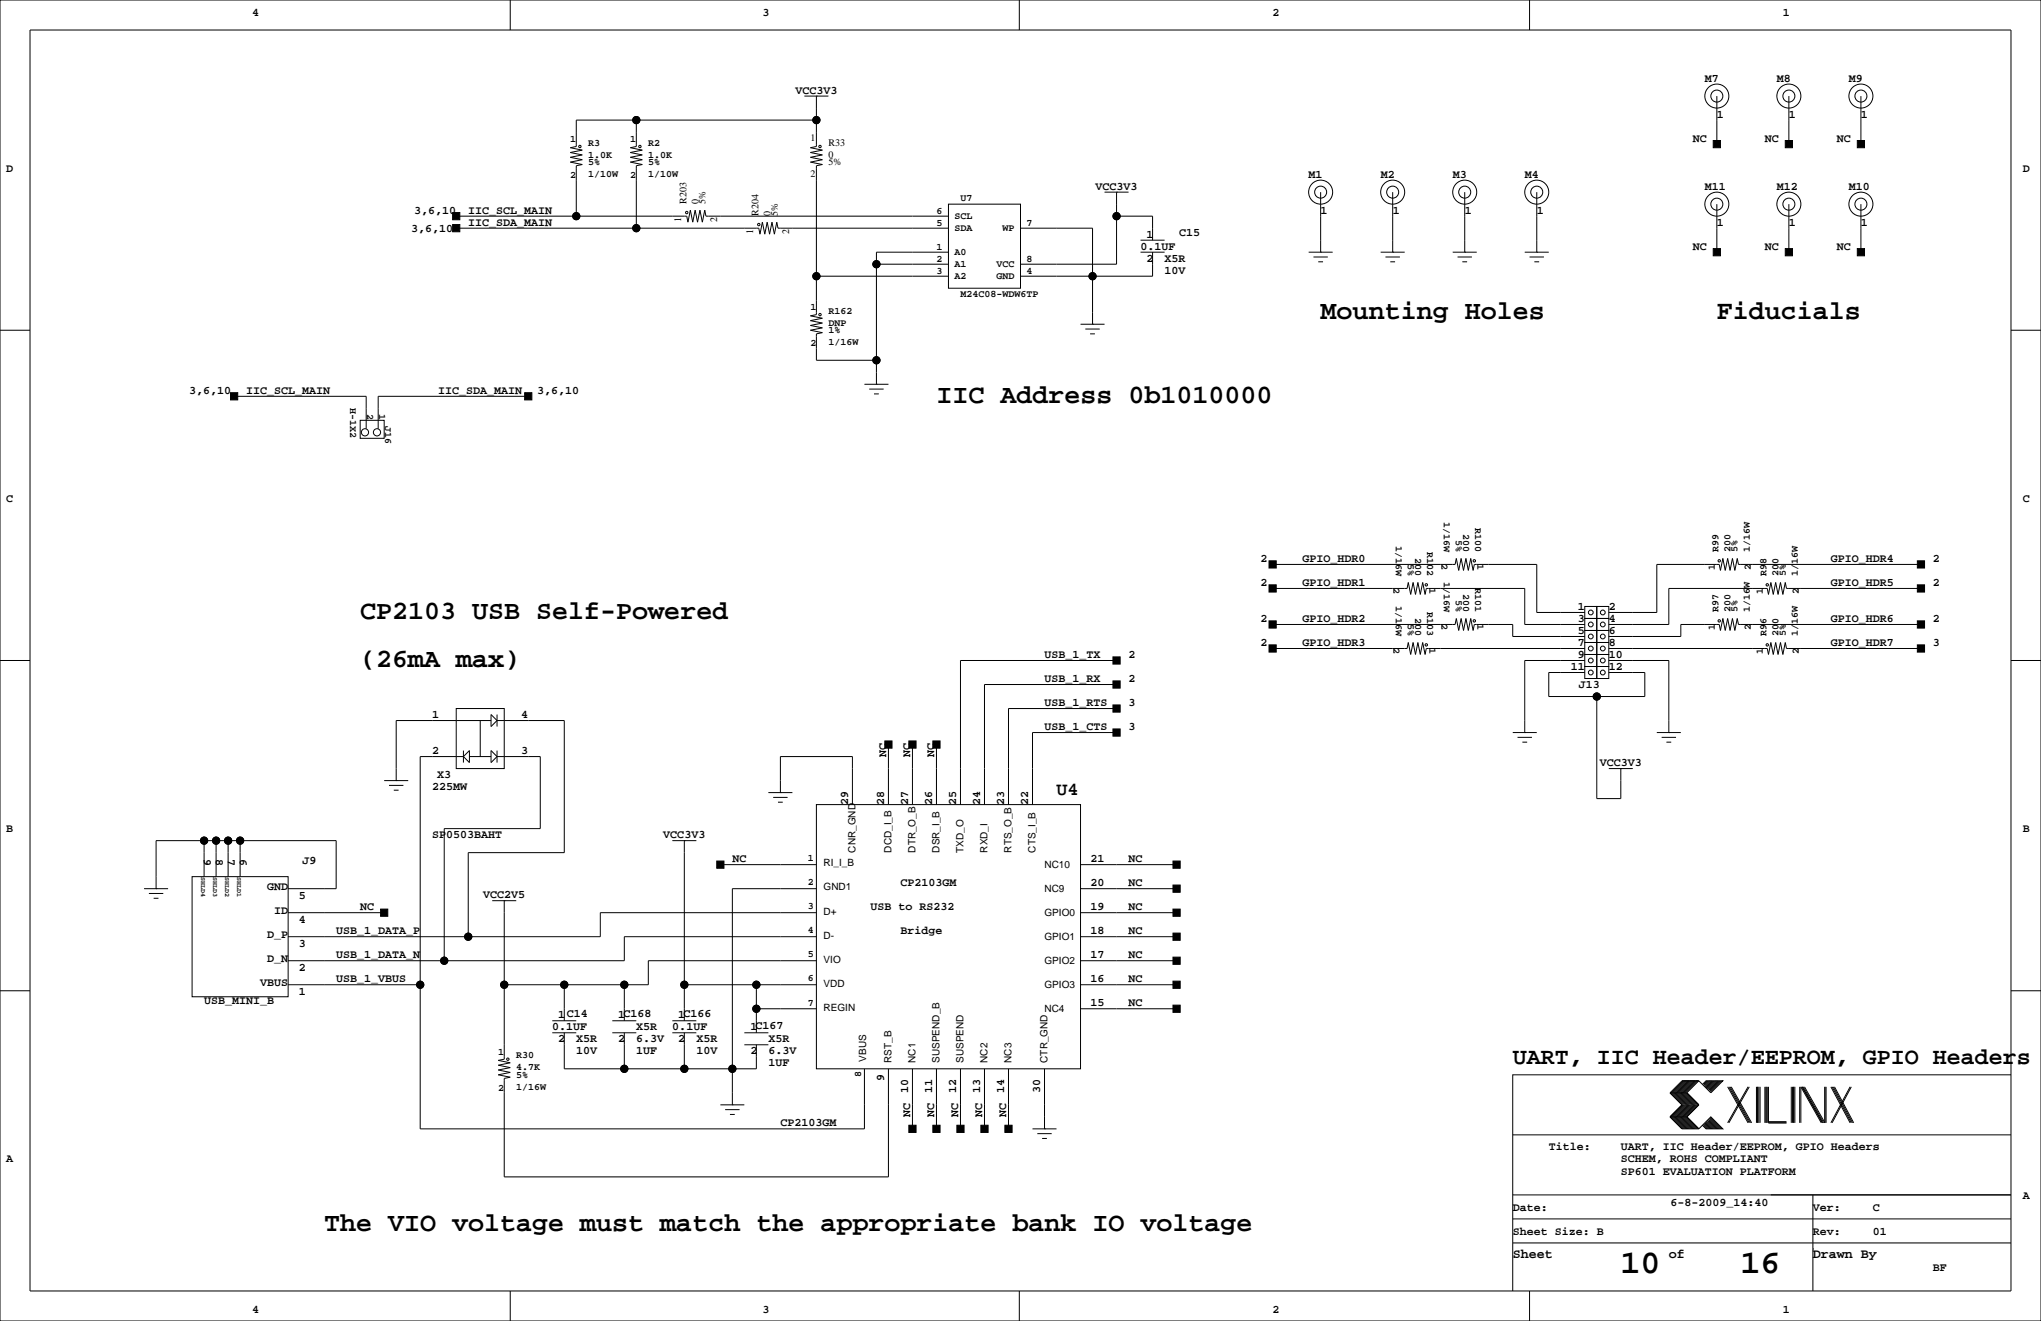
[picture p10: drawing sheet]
<svg xmlns="http://www.w3.org/2000/svg" width="432mm" height="279mm" viewBox="0 0 432 279" stroke-linecap="round" stroke-linejoin="round" font-family="sans-serif">
<g fill="none" stroke="#000" stroke-width=".21">
<path d="M0 0h431.8v279.4h-431.8zM6.3 6.4h419.1v266.6h-419.1zM107.9 0v6.4M215.6 0v6.4M323.6 0v6.4M134.6 25.4v5.6l-1.3 .2 2.6 .6-2.6 .5 2.6 .5-2.6 .5 2.6 .5-2.6 .5 2.6 .5-1.3 .3v13.2M170.2 20.3h5.1M172.7 20.3h.1M172.7 25.4h-50.8v5.6l-1.3 .2 2.6 .6-2.6 .5 2.6 .5-2.6 .5 2.6 .5-2.6 .5 2.6 .5-1.3 .3v10.6M172.7 20.3v10.7l-1.3 .2 2.6 .6-2.6 .5 2.6 .5-2.6 .5 2.6 .5-2.6 .5 2.6 .5-1.3 .3v31.4l-1.3 .3 2.6 .5-2.6 .5 2.6 .5-2.6 .5 2.6 .5-2.6 .5 2.6 .6-1.3 .2v5.6h12.7M363.2 20.3v10.2M378.5 20.3v10.2"/>
<path d="M393.7 20.3v10.2M96.5 48.3h64l.3 1.2 .5-2.5 .5 2.5 .5-2.5 .5 2.5 .5-2.5 .5 2.5 .5-2.5 .3 1.3h36.1M96.5 45.7h48.8l.2 1.3 .5-2.6 .6 2.6 .5-2.6 .5 2.6 .5-2.6 .5 2.6 .5-2.6 .3 1.3h51.3M172.7 58.4h28M185.4 55.9h15.3M200.7 43.2h15.2v17.8h-15.2zM200.7 53.3h-15.3v28M215.9 48.3h15.2v20.3M233.7 40.6h5.1M236.2 40.6h.1M236.2 45.7h7.6v5.1M236.2 40.6v15.3h-20.3"/>
<path d="M241.3 53.3h5.1M241.3 50.8h5.1M243.8 53.3v5.1h-27.9M276.9 53.3h5M277.9 54.4h3M278.9 55.4h1M279.4 53.3h.1M279.4 40.6v12.7M292.1 53.3h5.1M293.1 54.4h3.1M294.1 55.4h1M294.6 53.3h.1"/>
<path d="M294.6 40.6v12.7M307.3 53.3h5.1M308.4 54.4h3M309.4 55.4h1M309.9 53.3h.1M309.9 40.6v12.7M322.6 53.3h5.1M323.6 54.4h3M324.6 55.4h1M325.1 53.3h.1M325.1 40.6v12.7M363.2 43.2v10.1"/>
<path d="M378.5 43.2v10.1M393.7 43.2v10.1M0 69.8h6.3M228.6 68.6h5.1M229.6 69.6h3.1M230.6 70.6h1M231.1 68.6h.1M425.4 69.8h6.4M49.5 83.8h28v6.9M76.2 88.9h5.1v3.8h-5.1zM111.8 83.8h-31.8v6.9M182.9 81.3h5.1"/>
<path d="M183.9 82.3h3M184.9 83.3h1M185.4 81.3h.1M269.2 119.4h38.6l.3-1.3 .5 2.6 .5-2.6 .5 2.6 .5-2.6 .5 2.6 .5-2.6 .6 2.6 .2-1.3h13.2v10.1h10.2M406.4 119.4h-38.6l-.3-1.3-.5 2.6-.5-2.6-.5 2.6-.5-2.6-.5 2.6-.5-2.6-.5 2.6-.3-1.3h-13.2v10.1h-10.1M0 139.7h6.3M236.2 139.7h-33v30.5M269.2 137.2h28.5l.2-1.3 .5 2.5 .6-2.5 .5 2.5 .5-2.5 .5 2.5 .5-2.5 .5 2.5 .3-1.2h33.5M269.2 132.1h38.6l.3-1.3 .5 2.5 .5-2.5 .5 2.5 .5-2.5 .5 2.5 .5-2.5 .6 2.5 .2-1.2h8.1v2.5h15.3M269.2 124.5h28.5l.2-1.3 .5 2.5 .6-2.5 .5 2.5 .5-2.5 .5 2.5 .5-2.5 .5 2.5 .3-1.2h20.8v7.6h12.7M335.3 128.3h2.5v2.5h-2.5zM335.3 130.8h2.5v2.5h-2.5z"/>
<path d="M335.3 138.4h2.5v2.6h-2.5zM335.3 135.9h2.5v2.5h-2.5zM335.3 133.3h2.5v2.6h-2.5zM335.3 139.7h-12.7v15.2M337.8 128.3h2.6v2.5h-2.6zM337.8 130.8h2.6v2.5h-2.6zM337.8 135.9h2.6v2.5h-2.6zM337.8 133.3h2.6v2.6h-2.6zM337.8 138.4h2.6v2.6h-2.6zM340.4 139.7h12.7v15.2M340.4 137.2h33.5l.2 1.2 .5-2.5 .6 2.5 .5-2.5 .5 2.5 .5-2.5 .5 2.5 .5-2.5 .3 1.3h28.4M406.4 124.5h-28.4l-.3-1.3-.5 2.5-.5-2.5-.5 2.5-.5-2.5-.5 2.5-.6-2.5-.5 2.5-.2-1.2h-20.8v7.6h-12.7"/>
<path d="M406.4 132.1h-38.6l-.3-1.3-.5 2.5-.5-2.5-.5 2.5-.5-2.5-.5 2.5-.5-2.5-.5 2.5-.3-1.2h-8.1v2.5h-15.2M425.4 139.7h6.4M96.5 149.9h10.2v12.7h-10.2zM98 158.8v2.5M99.3 158.8v2.5l-1.3-1.3zM101.6 152.4v7.6M103.9 152.4h-20.1v12.7M103.9 158.8l1.3 1.2-1.3 1.3zM103.9 151.1l1.3 1.3-1.3 1.3zM105.2 152.4h14.2v27.9h-20.3v17.8M105.2 151.1v2.6M105.2 158.8v2.5"/>
<path d="M188 157.5v12.7M193 157.5v12.7M198.1 157.5v12.7M236.2 154.9h-17.8v15.3M236.2 149.9h-22.8v20.3M236.2 144.8h-27.9v25.4M320 154.9h5.1M321.1 156h3M322.1 157h1M322.6 154.9h.1M335.3 141h2.5v2.5h-2.5zM335.3 142.2h-7.6v5.1h20.3v-5.1h-7.6"/>
<path d="M337.8 141h2.6v2.5h-2.6zM337.8 147.3v21.6h5.1v-6.3M350.5 154.9h5.1M351.5 156h3.1M352.6 157h1M353.1 154.9h.1M43.2 177.8v7.6M45.7 177.8v7.6M48.3 177.8v7.6M50.8 177.8v7.6M81.3 165.1h5.1M82.3 166.1h3"/>
<path d="M83.3 167.1h1M83.8 165.1h.1M98 160h-9.1v78.8h94v-12.7M99.3 160h4.6M105.2 160h9.1v15.3h-20.3v27.9M142.2 177.8h5.1M144.8 177.8h.1M144.8 177.8v38.1M162.6 167.6h5M163.6 168.7h3M164.6 169.7h1M165.1 167.6h.1"/>
<path d="M165.1 167.6v-7.6h15.2v10.2M172.7 170.2h55.9v55.9h-55.9zM340.4 162.6h5M342.9 162.6h.1M30.5 188h5.1M31.5 189h3M32.5 190h1M33 188h.1M33 188v-10.2h38.1v10.2h-10.1M40.6 185.4h20.4v25.4h-20.4zM61 193h20.3M104.1 190.5h5.1"/>
<path d="M106.7 190.5h.1M106.7 190.5v33.5l-1.3 .3 2.5 .5-2.5 .5 2.5 .5-2.5 .5 2.5 .5-2.5 .5 2.5 .5-1.2 .3v20.8h81.3v-22.8M152.4 182.9h20.3M172.7 193h-45.7v5.1h-66M172.7 198.1h-40.6v5.1h-71.1M172.7 188h-17.8v45.7M228.6 193h20.3M228.6 198.1h20.3M228.6 188h20.3M228.6 182.9h20.3M0 209.5h6.3M61 208.3h27.9"/>
<path d="M116.8 218.4h5.1M116.8 215.9h5.1M119.4 218.4v7.7h40.6v-5.1M119.4 208.3v7.6M129.5 218.4h5.1M129.5 215.9h5.1M132.1 208.3v7.6M132.1 218.4v7.7M142.2 218.4h5.1M142.2 215.9h5.1M144.8 218.4v7.7M144.8 208.3h27.9"/>
<path d="M157.5 218.4h5.1M160 208.3v10.1M160 213.4h12.7M172.7 203.2h-35.5v5.1h-30.5M228.6 213.4h20.3M228.6 208.3h20.3M228.6 203.2h20.3M425.4 209.5h6.4M152.4 233.7h5.1M153.4 234.7h3.1M154.4 235.7h1M154.9 233.7h.1"/>
<path d="M157.5 221h5.1M193 226.1v12.7M198.1 226.1v12.7M203.2 226.1v12.7M208.3 226.1v12.7M213.4 226.1v12.7M218.4 238.8h5.1M219.5 239.8h3M221 238.8h.1M221 226.1v12.7M353.3 236.2l2.6 2.6h3.5M353.3 231.1l2.6 2.6-2.6 2.5"/>
<path d="M353.3 236.2h3.6M353.3 231.1h3.6M356.1 228.6l-2.5 2.5 2.5 2.6-2.5 2.5 2.5 2.6M356.4 228.6l-2.6 2.5 2.6 2.6-2.6 2.5 2.6 2.6M356.6 228.6l-2.5 2.5 2.5 2.6-2.5 2.5 2.5 2.6M356.9 228.6l-2.6 2.5 2.6 2.6-2.6 2.5 2.6 2.6M356.9 231.1l2.5 2.6-2.5 2.5M356.9 236.2l2.5 2.6M357.1 228.6l-2.5 2.5 2.5 2.6-2.5 2.5 2.5 2.6M357.4 228.6l-2.6 2.5 2.6 2.6-2.6 2.5 2.6 2.6M357.6 228.6l-2.5 2.5 2.5 2.6-2.5 2.5 2.5 2.6M357.9 228.6l-2.6 2.5 2.6 2.6-2.6 2.5 2.6 2.6"/>
<path d="M358.1 228.6l-2.5 2.5 2.5 2.6-2.5 2.5 2.5 2.6M358.4 228.6l-2.5 2.5 2.5 2.6-2.5 2.5 2.5 2.6M358.6 228.6l-2.5 2.5 2.5 2.6-2.5 2.5 2.5 2.6M358.9 228.6l-2.5 2.5 2.5 2.6-2.5 2.5 2.5 2.6M359.2 228.6l-2.6 2.5 2.6 2.6-2.6 2.5 2.6 2.6M359.4 228.6l2.5 2.5 2.6-2.5h-3.6l-.7 .8M359.4 228.6h-3.5l-2.6 2.5M359.4 228.6l-2.5 2.5M360.2 238l.7 .8h3.6l-2.6-2.6-2.5 2.6M360.4 237.7l1 1.1M360.4 238l.8 .8M360.7 237.5l1.2 1.3"/>
<path d="M360.7 237.7l1 1.1M360.9 237.2l1.6 1.6M360.9 237.5l1.3 1.3M361.2 237l1.8 1.8M361.2 237.2l1.5 1.6M361.2 228.6l-.8 .8M361.4 236.7l2.1 2.1M361.4 237l1.8 1.8M361.4 228.6l-1 1M361.7 236.5l2.3 2.3M361.7 236.7l2 2.1M361.7 228.6l-1 1"/>
<path d="M361.9 236.5l2.3 2.3M361.9 228.6l-1.2 1.3M362.2 228.6l-1.3 1.3M362.5 228.6l-1.6 1.5M362.7 228.6l-1.5 1.5M363 228.6l-1.8 1.8M363.2 228.6l-1.8 1.8M363.5 228.6l-2.1 2M363.7 228.6l-2 2M364 228.6l-2.3 2.3M364.2 228.6l-2.3 2.3M365.5 229.9l4.3 7.6"/>
<path d="M365.8 229.9l4.3 7.6M366 229.9l4.3 7.6M366.3 229.9l4.3 7.6M369.8 229.9l-4.3 7.6M370.1 229.9l-4.3 7.6M371.6 229.9v7.6M371.9 229.9v7.6M372.1 229.9v7.6M372.4 229.9v7.6M373.4 229.9v7.6M373.6 229.9v7.6M373.9 229.9v7.6"/>
<path d="M374.1 229.9v7.6h3.9M374.1 237.2h3.9M379 229.9v7.6M379.2 229.9v7.6M379.5 229.9v7.6M379.7 229.9v7.6M380.7 229.9v7.6M381 237.5v-7.6l4.3 7.6M381.3 229.9l4.3 7.6M381.5 229.9l4.3 7.6M381.8 229.9l4.3 7.6v-7.6M386.3 229.9v7.6"/>
<path d="M387.3 229.9l4.1 7.6M387.6 229.9l4.1 7.6M387.9 229.9l4 7.6M388.1 229.9l4.1 7.6M391.4 229.9l-4.1 7.6M391.7 229.9l-4.1 7.6M425.4 227.3h-105.4v35.6M220.5 240.8h1M320 257.8h105.4M320 252.7h105.4M320 240h105.4M383.5 252.7v20.3"/>
<path d="M107.9 273v6.4M215.6 273v6.4M320 262.9v10.1M320 262.9h105.4M323.6 273v6.4M383.5 264.2h.1"/>
<circle cx="122.7" cy="31" r=".25"/>
<circle cx="134.6" cy="25.4" r=".76"/>
<circle cx="135.4" cy="31" r=".25"/>
<circle cx="172.7" cy="25.4" r=".76"/>
<circle cx="173.5" cy="31" r=".25"/>
<circle cx="363.2" cy="20.3" r="1.27"/>
<circle cx="363.2" cy="20.3" r="2.54"/>
<circle cx="378.5" cy="20.3" r="1.27"/>
<circle cx="378.5" cy="20.3" r="2.54"/>
<circle cx="393.7" cy="20.3" r="1.27"/>
<circle cx="393.7" cy="20.3" r="2.54"/>
<circle cx="121.9" cy="45.7" r=".76"/>
<circle cx="134.6" cy="48.3" r=".76"/>
<circle cx="145.3" cy="45" r=".25"/>
<circle cx="160.5" cy="47.5" r=".25"/>
<circle cx="172.7" cy="58.4" r=".76"/>
<circle cx="185.4" cy="55.9" r=".76"/>
<circle cx="231.1" cy="58.4" r=".76"/>
<circle cx="236.2" cy="45.7" r=".76"/>
<circle cx="279.4" cy="40.6" r="1.27"/>
<circle cx="279.4" cy="40.6" r="2.54"/>
<circle cx="294.6" cy="40.6" r="1.27"/>
<circle cx="294.6" cy="40.6" r="2.54"/>
<circle cx="309.9" cy="40.6" r="1.27"/>
<circle cx="309.9" cy="40.6" r="2.54"/>
<circle cx="325.1" cy="40.6" r="1.27"/>
<circle cx="325.1" cy="40.6" r="2.54"/>
<circle cx="363.2" cy="43.2" r="1.27"/>
<circle cx="363.2" cy="43.2" r="2.54"/>
<circle cx="378.5" cy="43.2" r="1.27"/>
<circle cx="378.5" cy="43.2" r="2.54"/>
<circle cx="393.7" cy="43.2" r="1.27"/>
<circle cx="393.7" cy="43.2" r="2.54"/>
<circle cx="173.5" cy="66.5" r=".25"/>
<circle cx="185.4" cy="76.2" r=".76"/>
<circle cx="77.2" cy="91.4" r=".76"/>
<circle cx="79.8" cy="91.4" r=".76"/>
<circle cx="311.9" cy="118.6" r=".25"/>
<circle cx="363.7" cy="118.6" r=".25"/>
<circle cx="301.8" cy="123.7" r=".25"/>
<circle cx="301.8" cy="136.4" r=".25"/>
<circle cx="311.9" cy="131.3" r=".25"/>
<circle cx="336.5" cy="139.7" r=".51"/>
<circle cx="336.5" cy="137.2" r=".51"/>
<circle cx="336.5" cy="134.6" r=".51"/>
<circle cx="336.5" cy="129.5" r=".51"/>
<circle cx="336.5" cy="132.1" r=".51"/>
<circle cx="339.1" cy="139.7" r=".51"/>
<circle cx="339.1" cy="132.1" r=".51"/>
<circle cx="339.1" cy="137.2" r=".51"/>
<circle cx="339.1" cy="134.6" r=".51"/>
<circle cx="339.1" cy="129.5" r=".51"/>
<circle cx="363.7" cy="131.3" r=".25"/>
<circle cx="373.9" cy="123.7" r=".25"/>
<circle cx="373.9" cy="136.4" r=".25"/>
<circle cx="336.5" cy="142.2" r=".51"/>
<circle cx="337.8" cy="147.3" r=".76"/>
<circle cx="339.1" cy="142.2" r=".51"/>
<circle cx="43.2" cy="177.8" r=".76"/>
<circle cx="45.7" cy="177.8" r=".76"/>
<circle cx="48.3" cy="177.8" r=".76"/>
<circle cx="50.8" cy="177.8" r=".76"/>
<circle cx="99.1" cy="198.1" r=".76"/>
<circle cx="88.9" cy="208.3" r=".76"/>
<circle cx="94" cy="203.2" r=".76"/>
<circle cx="106.7" cy="208.3" r=".76"/>
<circle cx="119.4" cy="208.3" r=".76"/>
<circle cx="132.1" cy="208.3" r=".76"/>
<circle cx="144.8" cy="208.3" r=".76"/>
<circle cx="160" cy="213.4" r=".76"/>
<circle cx="160" cy="208.3" r=".76"/>
<circle cx="107.4" cy="224" r=".25"/>
<circle cx="132.1" cy="226.1" r=".76"/>
<circle cx="144.8" cy="226.1" r=".76"/>
<circle cx="154.9" cy="226.1" r=".76"/>
</g>
<g fill="#000" stroke="#000" stroke-width=".21">
<path d="M362.5 29.7h1.5v1.5h-1.5z" fill-rule="evenodd"/>
<path d="M377.7 29.7h1.5v1.5h-1.5z" fill-rule="evenodd"/>
<path d="M392.9 29.7h1.6v1.5h-1.6z" fill-rule="evenodd"/>
<path d="M95.8 45h1.5v1.5h-1.5z" fill-rule="evenodd"/>
<path d="M95.8 47.5h1.5v1.5h-1.5z" fill-rule="evenodd"/>
<path d="M362.5 52.6h1.5v1.5h-1.5z" fill-rule="evenodd"/>
<path d="M377.7 52.6h1.5v1.5h-1.5z" fill-rule="evenodd"/>
<path d="M392.9 52.6h1.6v1.5h-1.6z" fill-rule="evenodd"/>
<path d="M48.8 83.1h1.5v1.5h-1.5z" fill-rule="evenodd"/>
<path d="M111 83.1h1.5v1.5h-1.5z" fill-rule="evenodd"/>
<path d="M268.5 123.7h1.5v1.5h-1.5z" fill-rule="evenodd"/>
<path d="M268.5 136.4h1.5v1.5h-1.5z" fill-rule="evenodd"/>
<path d="M268.5 131.3h1.5v1.5h-1.5z" fill-rule="evenodd"/>
<path d="M268.5 118.6h1.5v1.5h-1.5z" fill-rule="evenodd"/>
<path d="M405.6 123.7h1.6v1.5h-1.6z" fill-rule="evenodd"/>
<path d="M405.6 118.6h1.6v1.5h-1.6z" fill-rule="evenodd"/>
<path d="M405.6 136.4h1.6v1.5h-1.6z" fill-rule="evenodd"/>
<path d="M405.6 131.3h1.6v1.5h-1.6z" fill-rule="evenodd"/>
<path d="M187.2 156.7h1.5v1.5h-1.5z" fill-rule="evenodd"/>
<path d="M192.3 156.7h1.5v1.5h-1.5z" fill-rule="evenodd"/>
<path d="M197.4 156.7h1.5v1.5h-1.5z" fill-rule="evenodd"/>
<path d="M235.5 154.2h1.5v1.5h-1.5z" fill-rule="evenodd"/>
<path d="M235.5 149.1h1.5v1.5h-1.5z" fill-rule="evenodd"/>
<path d="M235.5 144h1.5v1.5h-1.5z" fill-rule="evenodd"/>
<path d="M235.5 138.9h1.5v1.6h-1.5z" fill-rule="evenodd"/>
<path d="M80.5 192.3h1.5v1.5h-1.5z" fill-rule="evenodd"/>
<path d="M151.6 182.1h1.6v1.5h-1.6z" fill-rule="evenodd"/>
<path d="M248.2 197.4h1.5v1.5h-1.5z" fill-rule="evenodd"/>
<path d="M248.2 192.3h1.5v1.5h-1.5z" fill-rule="evenodd"/>
<path d="M248.2 187.2h1.5v1.5h-1.5z" fill-rule="evenodd"/>
<path d="M248.2 182.1h1.5v1.5h-1.5z" fill-rule="evenodd"/>
<path d="M248.2 207.5h1.5v1.5h-1.5z" fill-rule="evenodd"/>
<path d="M248.2 202.4h1.5v1.6h-1.5z" fill-rule="evenodd"/>
<path d="M248.2 212.6h1.5v1.5h-1.5z" fill-rule="evenodd"/>
<path d="M192.3 238h1.5v1.5h-1.5z" fill-rule="evenodd"/>
<path d="M197.4 238h1.5v1.5h-1.5z" fill-rule="evenodd"/>
<path d="M202.4 238h1.6v1.5h-1.6z" fill-rule="evenodd"/>
<path d="M207.5 238h1.5v1.5h-1.5z" fill-rule="evenodd"/>
<path d="M212.6 238h1.5v1.5h-1.5z" fill-rule="evenodd"/>
<circle cx="134.6" cy="25.4" r=".76"/>
<circle cx="172.7" cy="25.4" r=".76"/>
<circle cx="121.9" cy="45.7" r=".76"/>
<circle cx="134.6" cy="48.3" r=".76"/>
<circle cx="172.7" cy="58.4" r=".76"/>
<circle cx="185.4" cy="55.9" r=".76"/>
<circle cx="231.1" cy="58.4" r=".76"/>
<circle cx="236.2" cy="45.7" r=".76"/>
<circle cx="185.4" cy="76.2" r=".76"/>
<circle cx="337.8" cy="147.3" r=".76"/>
<circle cx="43.2" cy="177.8" r=".76"/>
<circle cx="45.7" cy="177.8" r=".76"/>
<circle cx="48.3" cy="177.8" r=".76"/>
<circle cx="50.8" cy="177.8" r=".76"/>
<circle cx="99.1" cy="198.1" r=".76"/>
<circle cx="88.9" cy="208.3" r=".76"/>
<circle cx="94" cy="203.2" r=".76"/>
<circle cx="106.7" cy="208.3" r=".76"/>
<circle cx="119.4" cy="208.3" r=".76"/>
<circle cx="132.1" cy="208.3" r=".76"/>
<circle cx="144.8" cy="208.3" r=".76"/>
<circle cx="160" cy="213.4" r=".76"/>
<circle cx="160" cy="208.3" r=".76"/>
<circle cx="132.1" cy="226.1" r=".76"/>
<circle cx="144.8" cy="226.1" r=".76"/>
<circle cx="154.9" cy="226.1" r=".76"/>
</g>
<g font-size="7.1">
<text x="342.8" y="269.3">10</text>
<text x="368.2" y="269.3">16</text>
</g>
<g font-size="5.6">
<text x="279.4" y="67.4">Mounting Holes</text>
<text x="363.2" y="67.4">Fiducials</text>
<text x="198.1" y="85.2">IIC Address 0b1010000</text>
<text x="76.2" y="130.9">CP2103 USB Self-Powered</text>
<text x="76.2" y="141.1">(26mA max)</text>
<text x="68.6" y="260.5">The VIO voltage must match the appropriate bank IO voltage</text>
</g>
<text font-size="4.9" x="320" y="225.1">UART, IIC Header/EEPROM, GPIO Headers</text>
<text font-size="3.9" x="223.5" y="168.1">U4</text>
<g font-size="2.8">
<text x="320" y="266.1">Sheet</text>
<text x="353.1" y="266.1">of</text>
<text x="383.5" y="266.1">Drawn By</text>
</g>
<g font-size="2.5">
<text x="53.3" y="3.3">4</text>
<text x="161.3" y="3.3">3</text>
<text x="269.2" y="3.3">2</text>
<text x="377.2" y="3.3">1</text>
<text x="360.7" y="17.3">M7</text>
<text x="375.9" y="17.3">M8</text>
<text x="391.2" y="17.3">M9</text>
<text x="168.3" y="19.8">VCC3V3</text>
<text x="358.1" y="30">NC</text>
<text x="363.2" y="24.9">1</text>
<text x="373.4" y="30">NC</text>
<text x="378.5" y="24.9">1</text>
<text x="388.6" y="30">NC</text>
<text x="393.7" y="24.9">1</text>
<text x="1.3" y="36.3">D</text>
<text x="231.8" y="40.1">VCC3V3</text>
<text x="276.9" y="37.6">M1</text>
<text x="292.1" y="37.6">M2</text>
<text x="307.3" y="37.6">M3</text>
<text x="322.6" y="37.6">M4</text>
<text x="360.7" y="40.1">M11</text>
<text x="375.9" y="40.1">M12</text>
<text x="391.2" y="40.1">M10</text>
<text x="428" y="36.3">D</text>
<text x="87.6" y="45.2">3,6,10</text>
<text x="99.1" y="47.8">IIC_SDA_MAIN</text>
<text x="99.1" y="45.2">IIC_SCL_MAIN</text>
<text x="279.4" y="45.2">1</text>
<text x="294.6" y="45.2">1</text>
<text x="309.9" y="45.2">1</text>
<text x="325.1" y="45.2">1</text>
<text x="363.2" y="47.8">1</text>
<text x="378.5" y="47.8">1</text>
<text x="393.7" y="47.8">1</text>
<text x="87" y="49">3,6,10</text>
<text x="241.3" y="52.8">0.1UF</text>
<text x="242.6" y="50.3">1</text>
<text x="249.5" y="50">C15</text>
<text x="358.1" y="52.8">NC</text>
<text x="373.4" y="52.8">NC</text>
<text x="388.6" y="52.8">NC</text>
<text x="242.6" y="55.4">2</text>
<text x="246.4" y="57.9">10V</text>
<text x="246.4" y="55.4">X5R</text>
<text x="40" y="83.3">3,6,10</text>
<text x="52.1" y="83.3">IIC_SCL_MAIN</text>
<text x="92.7" y="83.3">IIC_SDA_MAIN</text>
<text x="113.7" y="83.3">3,6,10</text>
<text x="1.3" y="106.2">C</text>
<text x="428" y="106.2">C</text>
<text x="266.7" y="118.9">2</text>
<text x="275.6" y="118.9">GPIO_HDR0</text>
<text x="387.3" y="118.9">GPIO_HDR4</text>
<text x="408.9" y="118.9">2</text>
<text x="266.7" y="124">2</text>
<text x="275.6" y="124">GPIO_HDR1</text>
<text x="387.3" y="124">GPIO_HDR5</text>
<text x="408.9" y="124">2</text>
<text x="266.7" y="131.6">2</text>
<text x="275.6" y="131.6">GPIO_HDR2</text>
<text x="333.8" y="129">1</text>
<text x="333.8" y="131.6">3</text>
<text x="340.4" y="129">2</text>
<text x="340.4" y="131.6">4</text>
<text x="387.3" y="131.6">GPIO_HDR6</text>
<text x="408.9" y="131.6">2</text>
<text x="266.7" y="136.7">2</text>
<text x="275.6" y="136.7">GPIO_HDR3</text>
<text x="333.8" y="134.1">5</text>
<text x="333.8" y="136.7">7</text>
<text x="340.4" y="134.1">6</text>
<text x="340.4" y="136.7">8</text>
<text x="387.3" y="136.7">GPIO_HDR7</text>
<text x="408.9" y="136.7">3</text>
<text x="221" y="139.2">USB_1_TX</text>
<text x="238.8" y="139.2">2</text>
<text x="332.3" y="141.7">11</text>
<text x="333.8" y="139.2">9</text>
<text x="340.4" y="141.7">12</text>
<text x="340.4" y="139.2">10</text>
<text x="221" y="144.3">USB_1_RX</text>
<text x="221" y="149.4">USB_1_RTS</text>
<text x="238.8" y="144.3">2</text>
<text x="238.8" y="149.4">3</text>
<text x="334" y="145.5">J13</text>
<text x="91.4" y="151.9">1</text>
<text x="110.3" y="151.9">4</text>
<text x="221" y="154.4">USB_1_CTS</text>
<text x="238.8" y="154.4">3</text>
<text x="91.4" y="159.5">2</text>
<text x="110.3" y="159.5">3</text>
<text x="187.5" y="160" transform="rotate(-90 187.5 160)">NC</text>
<text x="192.5" y="160" transform="rotate(-90 192.5 160)">NC</text>
<text x="197.6" y="160" transform="rotate(-90 197.6 160)">NC</text>
<text x="91.4" y="167.1">225MW</text>
<text x="92.5" y="164.6">X3</text>
<text x="338.5" y="162.1">VCC3V3</text>
<text x="179.4" y="170.2" transform="rotate(-90 179.4 170.2)">29</text>
<text x="187" y="170.2" transform="rotate(-90 187 170.2)">28</text>
<text x="192.1" y="170.2" transform="rotate(-90 192.1 170.2)">27</text>
<text x="197.2" y="170.2" transform="rotate(-90 197.2 170.2)">26</text>
<text x="202.3" y="170.2" transform="rotate(-90 202.3 170.2)">25</text>
<text x="207.4" y="170.2" transform="rotate(-90 207.4 170.2)">24</text>
<text x="212.4" y="170.2" transform="rotate(-90 212.4 170.2)">23</text>
<text x="217.5" y="170.2" transform="rotate(-90 217.5 170.2)">22</text>
<text x="1.3" y="176">B</text>
<text x="91.4" y="177.3">SP0503BAHT</text>
<text x="140.3" y="177.3">VCC3V3</text>
<text x="428" y="176">B</text>
<text x="43.2" y="181.7" transform="rotate(90 43.2 181.7)">9</text>
<text x="45.7" y="181.7" transform="rotate(90 45.7 181.7)">8</text>
<text x="48.2" y="181.7" transform="rotate(90 48.2 181.7)">7</text>
<text x="50.8" y="181.7" transform="rotate(90 50.8 181.7)">6</text>
<text x="64" y="182.7">J9</text>
<text x="154.9" y="182.4">NC</text>
<text x="230.7" y="182.4">21</text>
<text x="238.8" y="182.4">NC</text>
<text x="56.5" y="188.3">GND</text>
<text x="63.2" y="190.1">5</text>
<text x="102.2" y="190">VCC2V5</text>
<text x="190.5" y="187.5">CP2103GM</text>
<text x="230.7" y="187.5">20</text>
<text x="238.8" y="187.5">NC</text>
<text x="58" y="193.4">ID</text>
<text x="63.2" y="195.2">4</text>
<text x="71.1" y="197.6">USB_1_DATA_P</text>
<text x="76.2" y="192.5">NC</text>
<text x="184.1" y="192.5">USB to RS232</text>
<text x="190.5" y="197.6">Bridge</text>
<text x="230.7" y="197.6">18</text>
<text x="230.7" y="192.5">19</text>
<text x="238.8" y="192.5">NC</text>
<text x="238.8" y="197.6">NC</text>
<text x="56.5" y="203.5">D_N</text>
<text x="56.5" y="198.5">D_P</text>
<text x="63.2" y="200.2">3</text>
<text x="71.1" y="202.7">USB_1_DATA_N</text>
<text x="230.7" y="202.7">17</text>
<text x="238.8" y="202.7">NC</text>
<text x="55" y="208.6">VBUS</text>
<text x="63.2" y="205.3">2</text>
<text x="71.1" y="207.8">USB_1_VBUS</text>
<text x="230.7" y="207.8">16</text>
<text x="238.8" y="207.8">NC</text>
<text x="43.2" y="212.4">USB_MINI_B</text>
<text x="63.2" y="210.4">1</text>
<text x="118.1" y="215.4">1</text>
<text x="120" y="215.1">C14</text>
<text x="130.8" y="215.4">1C168</text>
<text x="143.5" y="215.4">1C166</text>
<text x="230.7" y="212.9">15</text>
<text x="238.8" y="212.9">NC</text>
<text x="116.8" y="217.9">0.1UF</text>
<text x="118.1" y="220.5">2</text>
<text x="121.9" y="220.5">X5R</text>
<text x="130.8" y="220.5">2</text>
<text x="134.6" y="217.9">X5R</text>
<text x="134.6" y="220.5">6.3V</text>
<text x="142.2" y="217.9">0.1UF</text>
<text x="143.5" y="220.5">2</text>
<text x="147.3" y="220.5">X5R</text>
<text x="158.7" y="217.9">1C167</text>
<text x="162.6" y="220.5">X5R</text>
<text x="121.9" y="223">10V</text>
<text x="134.6" y="223">1UF</text>
<text x="147.3" y="223">10V</text>
<text x="158.7" y="223">2</text>
<text x="162.6" y="225.6">1UF</text>
<text x="162.6" y="223">6.3V</text>
<text x="187" y="228.6" transform="rotate(-90 187 228.6)">9</text>
<text x="192.1" y="231.1" transform="rotate(-90 192.1 231.1)">10</text>
<text x="197.2" y="231.1" transform="rotate(-90 197.2 231.1)">11</text>
<text x="202.3" y="231.1" transform="rotate(-90 202.3 231.1)">12</text>
<text x="207.4" y="231.1" transform="rotate(-90 207.4 231.1)">13</text>
<text x="212.4" y="231.1" transform="rotate(-90 212.4 231.1)">14</text>
<text x="220.1" y="231.1" transform="rotate(-90 220.1 231.1)">30</text>
<text x="165.1" y="238.3">CP2103GM</text>
<text x="192.5" y="236.2" transform="rotate(-90 192.5 236.2)">NC</text>
<text x="197.6" y="236.2" transform="rotate(-90 197.6 236.2)">NC</text>
<text x="202.7" y="236.2" transform="rotate(-90 202.7 236.2)">NC</text>
<text x="207.8" y="236.2" transform="rotate(-90 207.8 236.2)">NC</text>
<text x="212.9" y="236.2" transform="rotate(-90 212.9 236.2)">NC</text>
<text x="1.3" y="245.9">A</text>
<text x="327.7" y="243.3">Title:</text>
<text x="342.9" y="245.9">SCHEM, ROHS COMPLIANT</text>
<text x="342.9" y="243.3">UART, IIC Header/EEPROM, GPIO Headers</text>
<text x="342.9" y="248.4">SP601 EVALUATION PLATFORM</text>
<text x="320" y="256">Date:</text>
<text x="353.4" y="255">6-8-2009_14:40</text>
<text x="383.5" y="256">Ver:</text>
<text x="396.2" y="256">C</text>
<text x="428" y="253.5">A</text>
<text x="320" y="261.1">Sheet Size: B</text>
<text x="383.5" y="261.1">Rev:</text>
<text x="396.2" y="261.1">01</text>
<text x="408.9" y="268.7">BF</text>
<text x="53.3" y="277.6">4</text>
<text x="161.3" y="277.6">3</text>
<text x="269.2" y="277.6">2</text>
<text x="377.2" y="277.6">1</text>
</g>
<g font-size="2.1">
<text x="171.4" y="29.8">1</text>
<text x="120.6" y="30">1</text>
<text x="124.5" y="34.9">5%</text>
<text x="124.5" y="33.4">1.0K</text>
<text x="124.5" y="30.8">R3</text>
<text x="133.3" y="30">1</text>
<text x="137.2" y="30.8">R2</text>
<text x="137.2" y="33.4">1.0K</text>
<text x="137.2" y="34.9">5%</text>
<text x="175.3" y="30.9">R33</text>
<text x="175.3" y="33.5">0</text>
<text x="175.3" y="35">5%</text>
<text x="120.6" y="37.7">2</text>
<text x="124.5" y="37.4">1/10W</text>
<text x="133.3" y="37.7">2</text>
<text x="137.2" y="37.4">1/10W</text>
<text x="171.4" y="37.4">2</text>
<text x="144.1" y="47" transform="rotate(-90 144.1 47)">1</text>
<text x="145.2" y="43.2" transform="rotate(-90 145.2 43.2)">R203</text>
<text x="147.8" y="43.2" transform="rotate(-90 147.8 43.2)">0</text>
<text x="149.3" y="43.2" transform="rotate(-90 149.3 43.2)">5%</text>
<text x="151.7" y="47" transform="rotate(-90 151.7 47)">2</text>
<text x="160.5" y="45.7" transform="rotate(-90 160.5 45.7)">R204</text>
<text x="163" y="45.7" transform="rotate(-90 163 45.7)">0</text>
<text x="164.5" y="45.7" transform="rotate(-90 164.5 45.7)">5%</text>
<text x="198.1" y="45.3">6</text>
<text x="198.1" y="47.8">5</text>
<text x="201.9" y="46.3">SCL</text>
<text x="203.2" y="42.5">U7</text>
<text x="217.2" y="47.8">7</text>
<text x="159.4" y="49.5" transform="rotate(-90 159.4 49.5)">1</text>
<text x="167" y="49.5" transform="rotate(-90 167 49.5)">2</text>
<text x="198.1" y="52.9">1</text>
<text x="201.9" y="48.9">SDA</text>
<text x="201.9" y="53.9">A0</text>
<text x="212.1" y="48.9">WP</text>
<text x="198.1" y="55.4">2</text>
<text x="198.1" y="58">3</text>
<text x="201.9" y="56.5">A1</text>
<text x="201.9" y="59">A2</text>
<text x="210.8" y="56.5">VCC</text>
<text x="210.8" y="59">GND</text>
<text x="217.2" y="55.4">8</text>
<text x="217.2" y="58">4</text>
<text x="171.4" y="65.6">1</text>
<text x="203.2" y="62.8">M24C08-WDW6TP</text>
<text x="175.3" y="70.4">1%</text>
<text x="175.3" y="68.9">DNP</text>
<text x="175.3" y="66.4">R162</text>
<text x="171.4" y="73.2">2</text>
<text x="175.3" y="73">1/16W</text>
<text x="74.1" y="86.4" transform="rotate(90 74.1 86.4)">H-1X2</text>
<text x="77.7" y="87.6" transform="rotate(90 77.7 87.6)">2</text>
<text x="80.2" y="87.6" transform="rotate(90 80.2 87.6)">1</text>
<text x="81.5" y="90.2" transform="rotate(90 81.5 90.2)">J16</text>
<text x="305.5" y="110.5" transform="rotate(90 305.5 110.5)">1/16W</text>
<text x="309.5" y="113" transform="rotate(90 309.5 113)">200</text>
<text x="312.1" y="111.8" transform="rotate(90 312.1 111.8)">R100</text>
<text x="295.3" y="115.6" transform="rotate(90 295.3 115.6)">1/16W</text>
<text x="297.9" y="119.4" transform="rotate(90 297.9 119.4)">5%</text>
<text x="299.4" y="118.1" transform="rotate(90 299.4 118.1)">200</text>
<text x="301.9" y="116.8" transform="rotate(90 301.9 116.8)">R102</text>
<text x="305" y="119.4" transform="rotate(90 305 119.4)">2</text>
<text x="308" y="114.3" transform="rotate(90 308 114.3)">5%</text>
<text x="312.6" y="119.4" transform="rotate(90 312.6 119.4)">1</text>
<text x="363.6" y="116.8" transform="rotate(-90 363.6 116.8)">R99</text>
<text x="366.1" y="116.8" transform="rotate(-90 366.1 116.8)">200</text>
<text x="367.6" y="116.8" transform="rotate(-90 367.6 116.8)">5%</text>
<text x="370.2" y="116.8" transform="rotate(-90 370.2 116.8)">1/16W</text>
<text x="294.8" y="124.5" transform="rotate(90 294.8 124.5)">2</text>
<text x="302.5" y="124.5" transform="rotate(90 302.5 124.5)">1</text>
<text x="305.5" y="123.2" transform="rotate(90 305.5 123.2)">1/16W</text>
<text x="309.5" y="125.7" transform="rotate(90 309.5 125.7)">200</text>
<text x="312.1" y="124.5" transform="rotate(90 312.1 124.5)">R101</text>
<text x="362.8" y="120.7" transform="rotate(-90 362.8 120.7)">1</text>
<text x="370.4" y="120.7" transform="rotate(-90 370.4 120.7)">2</text>
<text x="372.9" y="125.7" transform="rotate(-90 372.9 125.7)">1</text>
<text x="373.7" y="121.9" transform="rotate(-90 373.7 121.9)">R98</text>
<text x="376.3" y="121.9" transform="rotate(-90 376.3 121.9)">200</text>
<text x="377.8" y="121.9" transform="rotate(-90 377.8 121.9)">5%</text>
<text x="380.3" y="121.9" transform="rotate(-90 380.3 121.9)">1/16W</text>
<text x="380.6" y="125.7" transform="rotate(-90 380.6 125.7)">2</text>
<text x="295.3" y="128.3" transform="rotate(90 295.3 128.3)">1/16W</text>
<text x="299.4" y="130.8" transform="rotate(90 299.4 130.8)">200</text>
<text x="301.9" y="129.5" transform="rotate(90 301.9 129.5)">R103</text>
<text x="308" y="127" transform="rotate(90 308 127)">5%</text>
<text x="363.6" y="129.5" transform="rotate(-90 363.6 129.5)">R97</text>
<text x="366.1" y="129.5" transform="rotate(-90 366.1 129.5)">200</text>
<text x="367.6" y="129.5" transform="rotate(-90 367.6 129.5)">5%</text>
<text x="370.2" y="129.5" transform="rotate(-90 370.2 129.5)">1/16W</text>
<text x="294.8" y="137.2" transform="rotate(90 294.8 137.2)">2</text>
<text x="297.9" y="132.1" transform="rotate(90 297.9 132.1)">5%</text>
<text x="302.5" y="137.2" transform="rotate(90 302.5 137.2)">1</text>
<text x="305" y="132.1" transform="rotate(90 305 132.1)">2</text>
<text x="312.6" y="132.1" transform="rotate(90 312.6 132.1)">1</text>
<text x="362.8" y="133.3" transform="rotate(-90 362.8 133.3)">1</text>
<text x="370.4" y="133.3" transform="rotate(-90 370.4 133.3)">2</text>
<text x="373.7" y="134.6" transform="rotate(-90 373.7 134.6)">R96</text>
<text x="376.3" y="134.6" transform="rotate(-90 376.3 134.6)">200</text>
<text x="377.8" y="134.6" transform="rotate(-90 377.8 134.6)">5%</text>
<text x="380.3" y="134.6" transform="rotate(-90 380.3 134.6)">1/16W</text>
<text x="372.9" y="138.4" transform="rotate(-90 372.9 138.4)">1</text>
<text x="380.6" y="138.4" transform="rotate(-90 380.6 138.4)">2</text>
<text x="170.9" y="182.2">1</text>
<text x="174.2" y="183.3">RI_I_B</text>
<text x="181" y="180.3" transform="rotate(-90 181 180.3)">CNR_GND</text>
<text x="188.6" y="180.3" transform="rotate(-90 188.6 180.3)">DCD_I_B</text>
<text x="193.7" y="180.3" transform="rotate(-90 193.7 180.3)">DTR_O_B</text>
<text x="198.8" y="180.3" transform="rotate(-90 198.8 180.3)">DSR_I_B</text>
<text x="203.8" y="180.3" transform="rotate(-90 203.8 180.3)">TXD_O</text>
<text x="208.9" y="180.3" transform="rotate(-90 208.9 180.3)">RXD_I</text>
<text x="214" y="180.3" transform="rotate(-90 214 180.3)">RTS_O_B</text>
<text x="219.1" y="180.3" transform="rotate(-90 219.1 180.3)">CTS_I_B</text>
<text x="221" y="183.5">NC10</text>
<text x="170.9" y="187.3">2</text>
<text x="174.2" y="188.3">GND1</text>
<text x="221" y="188.6">NC9</text>
<text x="170.9" y="192.4">3</text>
<text x="170.9" y="197.4">4</text>
<text x="174.2" y="193.4">D+</text>
<text x="221" y="193.7">GPIO0</text>
<text x="170.9" y="202.5">5</text>
<text x="174.2" y="198.5">D-</text>
<text x="174.2" y="203.6">VIO</text>
<text x="221" y="203.8">GPIO2</text>
<text x="221" y="198.8">GPIO1</text>
<text x="170.9" y="207.6">6</text>
<text x="174.2" y="208.7">VDD</text>
<text x="221" y="208.9">GPIO3</text>
<text x="170.9" y="212.7">7</text>
<text x="174.2" y="213.7">REGIN</text>
<text x="221" y="214">NC4</text>
<text x="105.4" y="223.1">1</text>
<text x="109.2" y="227.9">5%</text>
<text x="109.2" y="226.4">4.7K</text>
<text x="109.2" y="223.9">R30</text>
<text x="182.2" y="227.8" transform="rotate(-90 182.2 227.8)">8</text>
<text x="183.3" y="224.5" transform="rotate(-90 183.3 224.5)">VBUS</text>
<text x="188.6" y="224.8" transform="rotate(-90 188.6 224.8)">RST_B</text>
<text x="193.7" y="224.8" transform="rotate(-90 193.7 224.8)">NC1</text>
<text x="198.8" y="224.8" transform="rotate(-90 198.8 224.8)">SUSPEND_B</text>
<text x="203.8" y="224.8" transform="rotate(-90 203.8 224.8)">SUSPEND</text>
<text x="208.9" y="224.8" transform="rotate(-90 208.9 224.8)">NC2</text>
<text x="214" y="224.8" transform="rotate(-90 214 224.8)">NC3</text>
<text x="221.6" y="224.8" transform="rotate(-90 221.6 224.8)">CTR_GND</text>
<text x="105.4" y="230.7">2</text>
<text x="109.2" y="230.5">1/16W</text>
</g>
<g font-size="1.4">
<text x="42.5" y="185.4" transform="rotate(90 42.5 185.4)">SHLD4</text>
<text x="45.1" y="185.4" transform="rotate(90 45.1 185.4)">SHLD3</text>
<text x="47.6" y="185.4" transform="rotate(90 47.6 185.4)">SHLD2</text>
<text x="50.2" y="185.4" transform="rotate(90 50.2 185.4)">SHLD1</text>
</g>
</svg>
